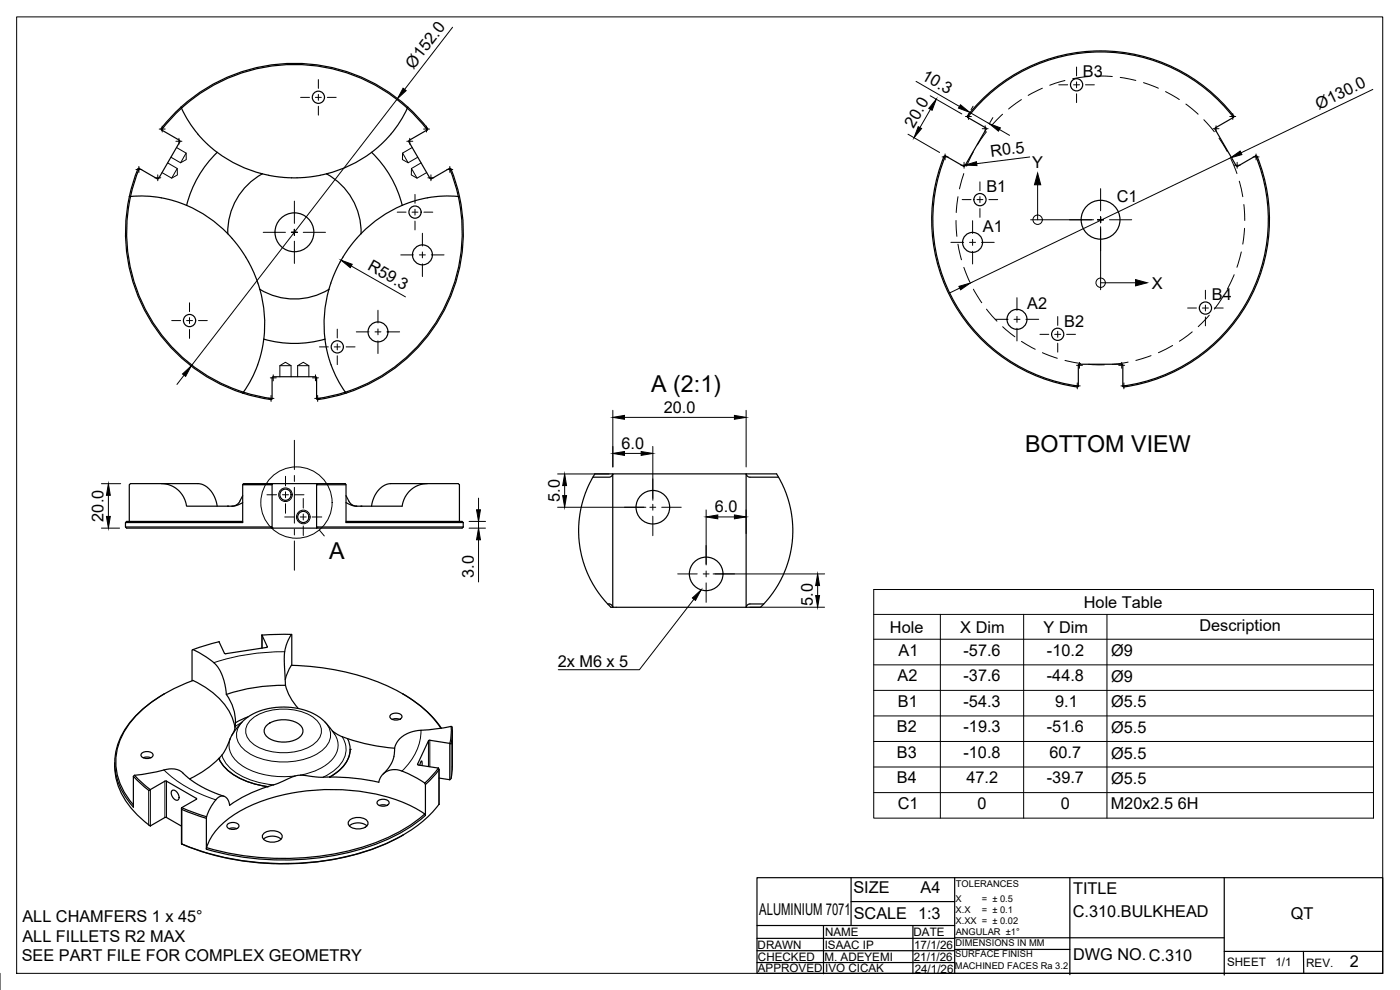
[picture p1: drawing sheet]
<svg xmlns="http://www.w3.org/2000/svg" width="420mm" height="297mm" viewBox="0 0 420 297" stroke-linecap="round" stroke-linejoin="round" font-family="sans-serif">
<!-- layer: Visible -->
<g fill="none" stroke="#000" stroke-width=".36">
<path d="M48.5 38.9v.1M48.5 39l5.4 3.1 .1 .3-6.4 11.1-.4 .1-5.7-3.1a28.4 28.4 0 0 0-2.7 8.5M54.3 32.2l.1 .3M54.3 32.2a28.1 28.1 0 0 0-6 6.6l.2 .2M54.3 32.2a50.7 50.7 0 0 1 68.1 0M54.5 32.5a34.9 34.9 0 0 0 7.9 10.9l2.8 2.3M54.5 32.5l-2.8 2.7-3.2 3.8M54.5 32.5a50.3 50.3 0 0 1 67.8 0M122.3 32.5l2.8 2.7 3.1 3.8M122.3 32.5a35.5 35.5 0 0 1-8 10.9l-2.5 2.1a36.8 36.8 0 0 1-13.8 6.7M122.4 32.2l-.2 .3M122.4 32.2l4.7 4.8 1.2 1.5-.1 .5"/>
<path d="M128.2 39l-5.4 3.1-.1 .4M128.2 38.9v.1M290.4 35.2a50.3 50.3 0 0 1 79.8 0M290.4 35.2l5.4 3.1 .1 .5-6.4 11.1h-.3l-5.5-3.1M364.7 38.8l6.4 11.1h.4l5.4-3.1M370.2 35.2l-5.4 3.1-.1 .5M370.2 34.7v.5M370.2 34.7a50.5 50.5 0 0 0-79.9 .3l.1 .2M38.8 59a50.7 50.7 0 0 0 34.1 59M39.2 59h-.4M39.2 59a34.7 34.7 0 0 1 13.4 1.4l3.4 1.2M39.2 59a50.3 50.3 0 0 0 33.9 58.7"/>
<path d="M41.8 50.5l-1.3 3.7-1.3 4.8M65.2 45.7a33.3 33.3 0 0 0-9.2 15.9M65.2 45.7a37.9 37.9 0 0 0 13.5 6.5M78.7 52.2a20 20 0 0 0-10.3 17.9M78.7 52.2l4.2 .8 4.2 .3h4.2l4.8-.7M98 52.2l-1.9 .4M98 52.2a20 20 0 0 1 10.4 17.9M111.5 45.7a33.3 33.3 0 0 1 9.2 15.9M122.7 42.5l6.5 11.1h.3l5.4-3M137.5 59h.4M137.5 59a34.7 34.7 0 0 0-13.5 1.4l-3.3 1.2M137.5 59l-.9-3.8-1.7-4.7 .4 .1 .7 1.9 1.9 6.5"/>
<path d="M137.5 59a50.3 50.3 0 0 1-33.9 58.7M137.9 59a50.7 50.7 0 0 1-34 59M283.7 46.8h-.3a50.6 50.6 0 0 0 39.8 69.3M283.7 46.8a50.4 50.4 0 0 0 39.9 69.1l-.3 .2M376.8 46.8a50.3 50.3 0 0 1-39.8 69M376.9 46.8l.4 .2M377.3 46.9a50.7 50.7 0 0 1-40 69.2M56 61.6a37.9 37.9 0 0 1 12.4 8.5M68.4 70.1l1.3 1.5M69.7 71.6l2.8 3.6 1.9 3 1.8 3.6 1.2 3.1M108.3 70.1l-3.4 4.1-2.6 4-2.2 4.5-1.4 4.1M120.7 61.6a37.9 37.9 0 0 0-12.4 8.5"/>
<path d="M77.4 84.9l.6 1.9M78 86.8a37.9 37.9 0 0 1 1.2 14.9M78 86.8a20 20 0 0 0 20.7 0M98.7 86.8a37.9 37.9 0 0 0-1.2 14.9M72.9 118a27.5 27.5 0 0 0 8.6 1.8l.2-.2M73 117.7l-.2 .2M73.1 117.7l4.7 1.2 3.9 .6M79.2 101.8l-1.4 6.2a32.9 32.9 0 0 1-4.7 9.7M79.2 101.8a33.3 33.3 0 0 0 18.3 0M81.7 113.4v6.2M81.7 113.4l.3-.4 12.9 .1 .1 .3v6.3l.4 .2M97.5 101.8l1.3 6.2a35.6 35.6 0 0 0 4.8 9.7"/>
<path d="M103.6 117.7l.2 .2M103.6 117.7l-4.7 1.2-3.9 .7M103.9 118l-3.8 1-4.7 .9M323.6 109.6v6.2M323.6 115.8h.1M324 109.3h12.6M324 109.3l-.4 .3M336.6 109.3l.4 .3v6.2M337 115.8l.3 .3M37.7 158.1a2.65 2.65 0 0 0 2.2 .4h96.8a2.65 2.65 0 0 0 2.3-.4M48.4 145.1l2.4 .4 1.5 .7 1.1 .8 1.7 2.2 .9 2.7h13.9l1.5-.4 1.4-.7M65.2 151.9l-.5-1.9-1.1-2.2-1.5-1.7-1.8-.9-21.1-.1-.4 .3v11"/>
<path d="M72 150.4l-1 1.1-1.4 .4M72.8 156.4h-32.8a2.72 2.72 0 0 0-2.3 .4v1.3M72.8 145.4v11.4h-35.1M72.8 148.7l-.8 1.7M103.8 145.4h-8.5l-.3-.3v13.4l.3-.4h43.7M103.8 156.4h32.9a2.72 2.72 0 0 1 2.3 .4M103.8 148.7a4.6 4.6 0 0 0 2.3 3l1 .2M111.5 151.9l.4-1.9 1.1-2.2 1.6-1.7 1.7-.9 21.2-.1 .4 .3v11M128.3 145.1l-2.6 .4-2.5 1.5-1.7 2.2-.8 2.7h-13.9l-1.2-.3-1.8-.8M139 156.8h-35.2v-11.4l-.2-.3h-30.6l-.2 .3h8.6l.3-.3v13.4l-.3-.4h-43.7M139 156.8v1.3M177.9 143.2h5l.6-.3 .4-.7h-5.4l-1.8 3.3-1.5 3.9-1 4.1-.5 4.4 .1 4.6 1.2 6 2.2 5.5 3.3 5.1 2.8 3.1h.6l-.5-.8-1-.2"/>
<path d="M233.7 143.2h-8.8l-.7-.4-.3-.6v40h4.3l2.3-2.4 2.2-3.1 1.7-2.7 1.4-3.3 1.3-4.3 .7-3.8 .1-2.8-.1-3.5-.4-2.8-1.5-5.6-2.8-5.7h-49.2v40h40l.3-.6 .7-.4h4.3M57.9 194.9l-.3 .2v9.2M57.9 194.9a20.9 20.9 0 0 1 7.1 4.7l1 1.6 .8 1.8 .7 2.5 .4 2.9M78.6 190.5v4M78.6 190.6l8.9-.3a12.9 12.9 0 0 0-2.1 5.3M78.6 190.6l1.6 3.4-.1 .2-12.5 2-1.9-3.7-7.8 2.4M78.6 190.5v.1M85.4 195.6l-.1 3.2 .4 6.8M87.4 190.4l.2 9.2M87.5 199.6a70.4 70.4 0 0 1 35.2 9.7l1.7 1.1a30.3 30.3 0 0 1 7.9 8.1M87.5 199.6l-1.3 2.4-.6 1.9M49.4 208.2a31 31 0 0 0-13.5 13.7 18.5 18.5 0 0 0 4.1 20.3"/>
<path d="M67.9 208.4a14.1 14.1 0 0 1 2.8 8.5M70.5 218.4a18.6 18.6 0 0 0-9.6-12.7l-3-1.5a39.9 39.9 0 0 0-19.9 14.1 18.1 18.1 0 0 0 2 23.2M70.6 218l-.3 1.4-2.6 5.5-2 2.7M70.7 216.9l-.1 1.1M74.5 215.1l-3.8 1.8M80.3 217.4a8.4 8.4 0 0 1 10.1 .5 2.39 2.39 0 0 1-1.2 3.8 8.5 8.5 0 0 1-9.4-1 2.22 2.22 0 0 1 .5-3.3zM85.7 205.6a53.5 53.5 0 0 0-17.8 2.8M85.7 205.6a16.1 16.1 0 0 0 3.8 7M99.7 219.3l2.6 1.6 2 .7M117.2 214.5a2.42 2.42 0 0 1 3.4 .3 1.91 1.91 0 0 1-2.7 1.1 .91 .91 0 0 1-.7-1.4zM117.7 215.8l1.4-.2 .9 .2M120.8 208.2l.3 .1"/>
<path d="M121.1 208.3a33.7 33.7 0 0 1 11.4 10.2M126.3 219.1l-2.2 .3-2 .7-1.9 1.3-1.1 1.4a5.5 5.5 0 0 0-.8 3.7l-.3 1.3-.7 1.6-2.3 2.8M126.3 219.1l4.7-.4 4.4-.7 .3 .2v2.8l-.3 2.2-.4-.2M135.4 217.9v2.2l-.4 2.9M135.8 219.6l-.1 11.5-.3 2.4-.4 .4M34.4 228.9a21.1 21.1 0 0 0 7.8 16.5l2.9 2.4M40 232.9l4.6 4.3 .5-.3M40.4 232.6l-.4 .3v9.3M42.5 226.1a2.42 2.42 0 0 1 3.4 .3 1.91 1.91 0 0 1-2.7 1.1 .91 .91 0 0 1-.7-1.4zM43 227.4l1.4-.3 .9 .3M45.1 236.9l-2.5-2.1-2.2-2.2 4.5-.6 5.4-1.2 1.8-.1 1.2 .3 1.1 .5 3 2.6 3.1 1.9 3.3 1.6 3.4 1.3M45.1 236.9l4.7-2.6 9.1 5.3"/>
<path d="M45.1 236.9h.1M51.6 237.2a1.88 1.88 0 0 1 2.1 2.5l-.2 .3a1.88 1.88 0 0 1-2.1-2.5zM58.9 239.8l-4.4 2.5M58.9 239.5v.3M65.7 227.6a30.7 30.7 0 0 1-8.8 6.1M65.7 227.6a15.2 15.2 0 0 0 9.9 7.4l4.7 1M69.7 220.4l3.2-4 2.7-2 2.1-1 2.6-.8 4.6-.5 5 .5 2.6 .8 2.1 1 2.7 2 3.2 4M80.3 236a40.2 40.2 0 0 0-11.4 5.6M99 233.1l7.5 .4 7.2 1.2 .7-1.7 1.1-1.2 1.7-.8 1.8-.1a19 19 0 0 1 7.8 3.6l.7 .5M99 233.1l-3.3 .1-4.6-.6h-1.8l-1.8 .6-4.6 2-2.6 .8M104.3 221.6a7.8 7.8 0 0 1-3 9.9l-2.4 1.6M104.3 221.6l6.9 1.9 7.2 1"/>
<path d="M105.1 224.8a10 10 0 0 1-6.2 8.3M126 229.6l.5-1.3 .2 1.4M127.5 235l.2 .4v9.3l-.2-.5M131.5 230.4h.1M131.6 230.5l.2 .4-.5 .6-3.6 3.9M131.6 230.5l-1.9 2.3-2.2 2.2M131.8 233.5l3.2 .4M131.8 230.9v10.4M135 223l-6.3-.9-3.4 7.2 .2 .2 6 .9M135 223h.1M135 233.9h.1M45.1 247.8l4.7-2.6 4.7 2.7"/>
<path d="M45.1 247.8h.1M54.5 242.6v10.6M54.5 242.3l.1 .6 7.3 2.6M54.5 242.3l7.5 2.8M54.6 242.3h-.1M62 245.1l-.1 9.7 .1-.5M68.3 247.3a2.42 2.42 0 0 1 3.4 .4 1.91 1.91 0 0 1-2.7 1 .91 .91 0 0 1-.7-1.4zM68.7 248.6l1.4-.2 1 .2M68.9 241.6l-.3-1.4-.8-1-1.2-.4-1 .4a10.5 10.5 0 0 0-3.6 5.9M79.1 251.8a4.3 4.3 0 0 1 5.3 0M79.1 250.1a4.1 4.1 0 0 1 5.5 .4 1.8 1.8 0 0 1-1.9 2.1 3.2 3.2 0 0 1-4-1.6zM104.8 247.8a4.3 4.3 0 0 1 5.3 0"/>
<path d="M104.9 246.1a4.1 4.1 0 0 1 5.5 .5 1.8 1.8 0 0 1-2 2 3.2 3.2 0 0 1-3.9-1.6zM113.3 240.4a2.42 2.42 0 0 1 3.5 .3 1.91 1.91 0 0 1-2.7 1.1 .91 .91 0 0 1-.8-1.4zM113.8 241.7l1.4-.2 .9 .2M120.8 250.6a74.8 74.8 0 0 1-41.2 8.4 75.1 75.1 0 0 1-25.1-5.8M121.1 250.5l-.3 .1M127.5 244.2a57.6 57.6 0 0 1-29.4 12.4 84.3 84.3 0 0 1-36.1-2.3M127.5 244.2a49.7 49.7 0 0 0-27.4-7.3 56.6 56.6 0 0 0-28.9 7 19.9 19.9 0 0 0-9.2 10.4M127.7 244.7a58 58 0 0 1-29.5 12.3 84.8 84.8 0 0 1-36.3-2.2M131.7 241.3a43.7 43.7 0 0 1-22.2 14.2 82.6 82.6 0 0 1-55-2.3v.1M131.8 241.3h-.1"/>
<circle cx="95.6" cy="29.2" r="1.83"/>
<circle cx="323.1" cy="25.4" r="1.83"/>
<circle cx="294.1" cy="59.9" r="1.83"/>
<circle cx="88.4" cy="69.7" r="5.8"/>
<circle cx="124.6" cy="63.6" r="1.83"/>
<circle cx="126.8" cy="76.5" r="3"/>
<circle cx="291.9" cy="72.7" r="3"/>
<circle cx="330.3" cy="65.9" r="5.8"/>
<circle cx="56.9" cy="96.2" r="1.83"/>
<circle cx="113.4" cy="99.6" r="3"/>
<circle cx="305.2" cy="95.8" r="3"/>
<circle cx="361.8" cy="92.4" r="1.83"/>
<circle cx="101.2" cy="104.1" r="1.83"/>
<circle cx="317.4" cy="100.3" r="1.83"/>
<circle cx="85.7" cy="148.4" r="1.68"/>
<circle cx="91" cy="155.1" r="1.68"/>
<circle cx="195.9" cy="152.2" r="5"/>
<circle cx="211.9" cy="172.2" r="5"/>
</g>
<!-- layer: Hidden -->
<path d="M50.3 48.9l2.9 1.7v1.9l-1.7 1-2.9-1.7M53 44.3l2.9 1.6v2l-1.7 .9-2.9-1.6M53.2 50.6l-1.7 2.9M55.9 45.9l-1.7 2.9M120.8 45.9l1.7 2.9M123.5 50.6l1.7 2.9M123.7 44.3l-2.9 1.6v2l1.7 .9 2.9-1.6M126.4 48.9l-2.9 1.7-.1 1.9 1.8 1 2.9-1.7M84 109.7h3.4M84 113v-3.3l1.7-1 1.7 1v3.3M89.3 109.7h3.4M89.3 113v-3.3l1.7-1 1.7 1v3.3" fill="none" stroke="#000" stroke-width=".3"/>
<!-- layer: Visible -->
<g fill="#000">
<circle cx="68.3" cy="151.9" r=".18"/>
<circle cx="108.4" cy="151.9" r=".18"/>
<circle cx="65.7" cy="227.6" r=".18"/>
<circle cx="80.3" cy="236" r=".18"/>
<circle cx="98.9" cy="233.2" r=".18"/>
<circle cx="105.1" cy="224.8" r=".18"/>
</g>
<!-- layer: Visible Narrow -->
<g fill="none" stroke="#000" stroke-width=".3">
<path d="M78.6 190.6v3.9M80.2 194v.1M85.4 195.5a66 66 0 0 0-21.2 3.3M72.4 216.9l-1.8 1.1M72.8 216.5a5.5 5.5 0 0 0 1 8.9 21.2 21.2 0 0 0 22.6 0 5.5 5.5 0 0 0 1-8.9M75.2 216.1a16.5 16.5 0 0 1 15.7-2.4 7.9 7.9 0 0 1 5.5 4.8 5.1 5.1 0 0 1-3.3 5.4 17.4 17.4 0 0 1-17.1-.6 4.5 4.5 0 0 1-.8-7.2zM126.3 219.1a16.9 16.9 0 0 1-5.7 12.3M44.6 237.2v10.3M45.1 236.9v10.9M49.2 231a38.2 38.2 0 0 0 15.6 9M49.5 234.4v10.9M50 234.4v10.9"/>
<path d="M58.9 239.6v.2M66.6 226.6a13.1 13.1 0 0 0 9.1 7.6l3.1 .8 3.3 .5M69.1 221.6a6.8 6.8 0 0 0 3.4 8 24 24 0 0 0 16 3.2M69.7 220.4l-.2 .3M100.5 220.4a6.5 6.5 0 0 1-2.6 9.1 19.5 19.5 0 0 1-7.8 3.1M102.7 221a7.1 7.1 0 0 1-2 9.9l-3.7 2.3M125.3 229.3v.1M128.6 222.3v7.7M129 222.1v8M131.7 231v10.3M135 223v10.9M135.4 223.1v10.4"/>
<path d="M54.6 242.9v10.3"/>
<circle cx="85.7" cy="148.4" r="2.04"/>
<circle cx="91" cy="155.1" r="2.04"/>
</g>
<!-- layer: TITLEBLOCK -->
<g fill="none" stroke="#000" stroke-width=".36">
<path d="M227.2 263.3h187.8v28.7h-187.8zM227.2 277.7h59.3M247.1 277.7v14.5M255.4 263.3v14.4M255.4 270.5h31.1M274 277.7v14.4M286.5 263.3v28.7M321.1 263.3v29.1M367.4 263.3v29.3M227.2 281.5h59.3M227.2 285.2h59.3M227.2 288.8h59.3"/>
<path d="M286.5 281.4h80.9M286.5 284.9h34.6M367.4 285.5h47.6M391.2 285.5l.1 6.4"/>
</g>
<!-- layer: BORDER -->
<path d="M5 5.1h410v286.9h-410zM0 292v5" fill="none" stroke="#000" stroke-width=".3"/>
<!-- layer: Smart Centers -->
<g fill="none" stroke="#000" stroke-width=".3">
<path d="M47.8 38.7h1.8M48.7 37.8v1.8M90.2 29.2h2.7M94.7 29.2h1.7M95.5 23.9v2.6M95.5 28.3v1.8M95.5 31.9v2.7M98.2 29.2h2.7M127.1 38.7h1.8M128 37.8v1.8M289.8 35h1.7M290.6 34.1v1.7"/>
<path d="M294.8 38.6h1.7M295.7 37.7v1.8M317.8 25.4h2.6M322.2 25.4h1.8M323.1 20.1v2.7M323.1 24.6v1.7M323.1 28.1v2.7M325.8 25.4h2.6M364 38.6h1.8M365 37.7v1.8M369.1 35h1.8M370 34.1v1.7"/>
<path d="M40.8 50.8h1.8M41.7 49.9v1.8M46.5 53.3h1.8M47.3 52.5v1.7M52.8 42.4h1.8M53.7 41.5v1.8M122.1 42.4h1.8M123 41.5v1.8M124.5 58.3v2.7M128.4 53.3h1.8M129.3 52.5v1.7M134.1 50.8h1.8"/>
<path d="M135 49.9v1.8M282.7 47.1h1.8M283.6 46.2v1.8M288.4 49.6h1.8M288.8 59.9h2.6M289.3 48.7v1.8M293.2 59.9h1.8M294.1 54.6v2.6M294.1 59v1.8M296.8 59.9h2.6M330.3 56.6v6.7M370.4 49.6h1.8"/>
<path d="M371.3 48.7v1.8M376.1 47.1h1.8M377 46.2v1.8M79 69.7h6.7M87.4 69.7h1.8M88.3 60.4v6.6M88.3 68.8v1.8M88.3 72.4v6.6M91 69.7h6.7M119.2 63.7h2.7M120.3 76.5h3.8M123.7 63.7h1.7"/>
<path d="M124.5 62.8v1.7M124.5 66.3v2.7M125.9 76.5h1.8M126.8 70v3.8M126.8 75.6v1.8M126.8 79.2v3.8M127.2 63.7h2.7M129.4 76.5h3.9M285.4 72.7h3.8M291 72.7h1.8M291.9 66.2v3.8M291.9 71.8v1.8"/>
<path d="M291.9 75.4v3.8M294.1 62.6v2.6M294.6 72.7h3.8M321 65.9h6.6M329.4 65.9h1.8M330.3 65.1v1.7M330.3 68.6v6.7M333 65.9h6.6M51.5 96.2h2.7M56 96.2h1.8M56.9 90.9v2.6M56.9 95.3v1.8"/>
<path d="M56.9 98.9v2.6M59.6 96.2h2.6M101.2 98.7v2.7M106.9 99.6h3.8M112.5 99.6h1.8M113.4 93.1v3.8M113.4 98.7v1.8M116.1 99.6h3.8M298.7 95.8h3.8M304.3 95.8h1.8M305.2 89.3v3.8M305.2 94.9v1.8"/>
<path d="M305.2 98.5v3.8M307.9 95.8h3.8M317.4 95v2.6M317.4 99.4v1.8M356.4 92.4h2.7M360.9 92.4h1.7M361.8 87.1v2.6M361.8 91.5v1.8M361.8 95.1v2.7M364.4 92.4h2.7M80.5 119.5h1.7M81.1 113.4h1.8"/>
<path d="M81.3 118.6v1.8M82 112.5v1.8M93.8 113.4h1.8M94.4 119.5h1.8M94.7 112.5v1.8M95.3 118.6v1.8M95.9 104.1h2.6M100.3 104.1h1.8M101.2 103.2v1.8M101.2 106.8v2.6M103.9 104.1h2.7M113.4 102.3v3.8"/>
<path d="M312.1 100.3h2.6M316.5 100.3h1.8M317.4 103v2.6M320.1 100.3h2.7M322.4 115.8h1.8M323.1 109.6h1.8M323.3 114.9v1.8M324 108.7v1.8M335.7 109.6h1.8M336.4 115.8h1.8M336.6 108.7v1.8M337.3 114.9v1.8"/>
<path d="M88.3 132.1v8.8M80.1 148.4h2.9M84.8 148.4h1.8M85.4 155.1h2.9M85.7 142.9v2.9M85.7 147.6v1.7M85.7 151.1v2.9M88.3 148.4h2.9M88.3 142.7v1.7M88.3 146.2v10.8M88.3 158.7v1.8M90.1 155.1h1.8"/>
<path d="M91 149.6v2.8M91 154.2v1.8M91 157.8v2.9M93.7 155.1h2.9M187.4 152.2h5.8M195 152.2h1.8M195.9 143.7v5.8M195.9 151.3v1.8M195.9 154.9v5.8M198.6 152.2h5.8M88.3 162.3v8.8M203.4 172.2h5.8"/>
<path d="M211 172.2h1.8M211.9 163.7v5.8M211.9 171.3v1.8M211.9 174.9v5.8M214.6 172.2h5.9"/>
</g>
<!-- layer: Detail Boundary -->
<g fill="none" stroke="#000" stroke-width=".3">
<path d="M95.8 159l1.5 1.8"/>
<circle cx="89" cy="150.8" r="10.7"/>
</g>
<!-- layer: FD_Dimensions -->
<g fill="none" stroke="#000" stroke-width=".3">
<path d="M135.8 8.2l-14.4 18.6M119.3 29.6l-61.9 80.2M274.9 24.4l13.1 7.5M279.2 28.7l9.4 5.5M279.3 32.8l-3.2 5.5M291 33.7l5.9 3.4M292 31.9l-.6 1M298 35.3l-1 1.7M299.9 38.8l3.1 1.8M412 26.8l-39.6 19.1M272.5 40.3l9.5 5.4M289.6 49.5l-.3 .1"/>
<path d="M309 47.1l-15.9 2M369.3 47.4l-78.1 37.5M105.4 79.8l16.3 9.3M288 86.4l-3.1 1.6M55.2 112.6l-2.1 2.7M183.9 123.1v17M187.4 125.2h33M187.4 136h5M195.9 133.9v16.2M223.9 123.1v17M30.4 158.5h5.5M30.4 145.1h5.8"/>
<path d="M32.5 148.6v6.3M140.8 158.5h4.9M140.8 156.4h4.9M143.6 149.5v3.5M143.6 156.4v2.1M167.3 152.2h26.5M167.3 142.2h15.5M169.5 145.7v3M211.9 153v16.2M215.4 155.1h5M223.9 153v7.1M143.6 162v12.6"/>
<path d="M214 172.2h33.5M245.4 175.7v3M225 182.2h22.5"/>
</g>
<g fill="#000" stroke="#000" stroke-width=".3">
<path d="M121 26.5l.9 .7-2.6 2.4zM275.6 38l1 .6-2.3 2.7zM281 29.8l-1.3 3.3-1-.6zM288.2 31.4l2.8 2.3-3.3-1.3zM296.9 37.1l3.3 1.3-.5 1zM289.6 49.5l3.5-1 .1 1.2zM369.3 47.4l2.9-2.1 .5 1.1zM102.4 78.1l3.3 1.2-.6 1zM287.8 85.9l3.4-1-2.9 2.1zM54.8 112.2l2.6-2.4-1.7 3.1zM183.9 125.2l3.5-.6v1.2zM183.9 136l3.5-.5v1.1z"/>
<path d="M192.4 135.5l3.5 .5-3.5 .6zM220.4 124.6l3.5 .6-3.5 .6zM31.9 154.9h1.2l-.6 3.6zM32.5 145.1l.6 3.5h-1.2zM143 153h1.2l-.6 3.4zM168.9 148.7h1.1l-.5 3.5zM169.5 142.2l.5 3.5h-1.1zM211.9 155.1l3.5-.6v1.2zM220.4 154.5l3.5 .6-3.5 .6zM143.6 158.5l.6 3.5h-1.2zM245.4 172.2l.6 3.5h-1.2zM244.8 178.7h1.2l-.6 3.5z"/>
</g>
<!-- layer: Sketch2 -->
<g fill="none" stroke="#000" stroke-width=".3">
<path d="M296 39.5l-2.7 4M300.9 34.3l-3.3 3.4M306.5 29.9l-3.8 2.8M312.8 26.5l-4.2 2.1M319.6 24.2l-4.6 1.4M326.6 23l-4.7 .6M329 22.8l4.8 .2M336.2 23.2l4.7 .9M343.2 24.8l4.4 1.7M349.8 27.5l4.1 2.4M355.9 31.2l3.7 3.1M361.3 35.9l3.1 3.6"/>
<path d="M287.5 59l-.5 4.8M289.2 52.1l-1.2 4.6M292.1 45.5l-2 4.4M365.8 41.5l2.5 4M369.4 47.7l1.8 4.4M371.9 54.4l1.1 4.6M286.9 66.2l.3 4.7M287.5 73.3l1 4.6M372.5 75.6l-1.3 4.6M373.3 61.4l.3 4.8M373.5 68.5l-.5 4.7M289.3 80.2l1.8 4.5"/>
<path d="M292.1 86.8l2.5 4M296.1 92.8l3.1 3.6M300.9 98l3.7 3.1M357.8 99.6l-3.9 2.8M362.9 94.6l-3.3 3.4M367.2 88.8l-2.8 3.9M370.4 82.4l-2.1 4.3M306.6 102.4l4.1 2.4M312.8 105.8l4.5 1.7M319.6 108.1l4.7 1M326.7 109.3l4.7 .2M338.6 108.7l-4.8 .6"/>
<path d="M345.4 106.7l-4.5 1.4M351.9 103.7l-4.2 2.1"/>
</g>
<!-- layer: Hole Notes -->
<path d="M207.8 179.4l2.6-2.4-1.7 3.1z" fill="#000" stroke="#000" stroke-width=".3"/>
<path d="M208.3 179.8l-16.4 21.1h-24.4" fill="none" stroke="#000" stroke-width=".3"/>
<!-- layer: Origin Marker -->
<g fill="none" stroke="#000" stroke-width=".3">
<path d="M311.4 55.4v10.5M309.3 65.9h18.9M330.3 68v18.9M330.3 84.8h10.5"/>
<circle cx="311.4" cy="65.9" r="1.41"/>
<circle cx="330.3" cy="84.8" r="1.41"/>
</g>
<path d="M311.4 51.9l.9 3.5h-1.8zM340.8 83.9l3.5 .9-3.5 1z" fill="#000" stroke="#000" stroke-width=".3"/>
<!-- layer: Hole Tables -->
<path d="M262.2 176.9h150v68.6h-150zM262.2 184.3h150M262.2 191.8h150M262.2 199.5h150M282.2 184.3v61.2M307.2 184.3v61.2M332.2 184.3v61.2M262.2 207.1h150M262.2 214.8h150M262.2 222.5h150M262.2 230.1h150M262.2 237.8h150" fill="none" stroke="#000" stroke-width=".3"/>
<g font-size="7">
<text x="195.4" y="117.5">A (2:1)</text>
<text x="307.7" y="135.5">BOTTOM VIEW</text>
<text x="98.8" y="167.8">A</text>
</g>
<g font-size="4.9">
<text x="124.1" y="20.9" transform="rotate(-52 124.1 20.9)">Ø152.0</text>
<text x="276.4" y="23.6" transform="rotate(30 276.4 23.6)">10.3</text>
<text x="325" y="23.1">B3</text>
<text x="395.8" y="32.9" transform="rotate(-26 395.8 32.9)">Ø130.0</text>
<text x="274.2" y="38.7" transform="rotate(-60 274.2 38.7)">20.0</text>
<text x="297.4" y="47.1" transform="rotate(-7 297.4 47.1)">R0.5</text>
<text x="309.8" y="50.5">Y</text>
<text x="296" y="57.6">B1</text>
<text x="335.2" y="60.8">C1</text>
<text x="295" y="69.6">A1</text>
<text x="110.1" y="80.8" transform="rotate(30 110.1 80.8)">R59.3</text>
<text x="345.7" y="86.6">X</text>
<text x="308.3" y="92.7">A2</text>
<text x="363.7" y="90.1">B4</text>
<text x="319.4" y="98">B2</text>
<text x="199.2" y="123.8">20.0</text>
<text x="186.5" y="134.6">6.0</text>
<text x="168" y="150.6" transform="rotate(-90 168 150.6)">5.0</text>
<text x="214.5" y="153.6">6.0</text>
<text x="31.1" y="156.5" transform="rotate(-90 31.1 156.5)">20.0</text>
<text x="142.2" y="173.4" transform="rotate(-90 142.2 173.4)">3.0</text>
<text x="243.9" y="181.7" transform="rotate(-90 243.9 181.7)">5.0</text>
<text x="325.3" y="182.3">Hole Table</text>
<text x="267.1" y="189.8">Hole</text>
<text x="288.2" y="189.8">X Dim</text>
<text x="313.2" y="189.8">Y Dim</text>
<text x="360" y="189.3">Description</text>
<text x="269.7" y="196.7">A1</text>
<text x="289.2" y="196.7">-57.6</text>
<text x="314.2" y="196.7">-10.2</text>
<text x="333.5" y="196.9">Ø9</text>
<text x="167.4" y="200.2">2x M6 x 5</text>
<text x="269.3" y="204.4">A2</text>
<text x="289.2" y="204.4">-37.6</text>
<text x="314.2" y="204.4">-44.8</text>
<text x="333.5" y="204.6">Ø9</text>
<text x="269.5" y="212.1">B1</text>
<text x="289.2" y="212.1">-54.3</text>
<text x="316.7" y="212.1">9.1</text>
<text x="333.5" y="212.3">Ø5.5</text>
<text x="269.2" y="219.7">B2</text>
<text x="289.2" y="219.7">-19.3</text>
<text x="314.2" y="219.7">-51.6</text>
<text x="333.5" y="219.9">Ø5.5</text>
<text x="269.2" y="227.4">B3</text>
<text x="289.2" y="227.4">-10.8</text>
<text x="315" y="227.4">60.7</text>
<text x="333.5" y="227.6">Ø5.5</text>
<text x="269.2" y="235">B4</text>
<text x="290" y="235.1">47.2</text>
<text x="314.2" y="235.1">-39.7</text>
<text x="333.5" y="235.3">Ø5.5</text>
<text x="269.4" y="242.8">C1</text>
<text x="293.4" y="242.7">0</text>
<text x="318.4" y="242.7">0</text>
<text x="333.4" y="242.8">M20x2.5 6H</text>
<text x="256.1" y="267.9">SIZE</text>
<text x="276.3" y="267.9">A4</text>
<text x="322.1" y="268.1">TITLE</text>
<text x="227.9" y="274.4">ALUMINIUM 7071</text>
<text x="256.2" y="275.8">SCALE 1:3</text>
<text x="322" y="275.1">C.310.BULKHEAD</text>
<text x="387.4" y="275.7">QT</text>
<text x="6.7" y="276.7">ALL CHAMFERS 1 x 45°</text>
<text x="6.7" y="282.6">ALL FILLETS R2 MAX</text>
<text x="6.5" y="288.5">SEE PART FILE FOR COMPLEX GEOMETRY</text>
<text x="322" y="288.2">DWG NO.C.310</text>
<text x="405.2" y="290.3">2</text>
</g>
<g font-size="3.5">
<text x="247.6" y="280.7">NAME</text>
<text x="274.2" y="280.8">DATE</text>
<text x="227.4" y="284.7">DRAWN</text>
<text x="247.5" y="284.8">ISAAC IP</text>
<text x="274.4" y="284.7">17/1/26</text>
<text x="227.4" y="291.7">APPROVED</text>
<text x="227.5" y="288.3">CHECKED</text>
<text x="247.4" y="288.3">M. ADEYEMI</text>
<text x="247.6" y="291.7">IVO CICAK</text>
<text x="274.3" y="288.4">21/1/26</text>
<text x="274.5" y="291.8">24/1/26</text>
<text x="368.3" y="289.9">SHEET</text>
<text x="382.8" y="289.9">1/1</text>
<text x="392" y="290">REV.</text>
</g>
<g font-size="2.8">
<text x="286.9" y="266.3">TOLERANCES</text>
<text x="286.8" y="270.5">X</text>
<text x="286.8" y="273.9">X.X</text>
<text x="294.6" y="270.5">= ± 0.5</text>
<text x="294.6" y="273.9">= ± 0.1</text>
<text x="286.8" y="277.2">X.XX = ± 0.02</text>
<text x="286.8" y="280.6">ANGULAR ±1°</text>
<text x="286.7" y="287.3">SURFACE FINISH</text>
<text x="286.8" y="284">DIMENSIONS IN MM</text>
<text x="286.6" y="290.6">MACHINED FACES Ra 3.2</text>
</g>
</svg>
